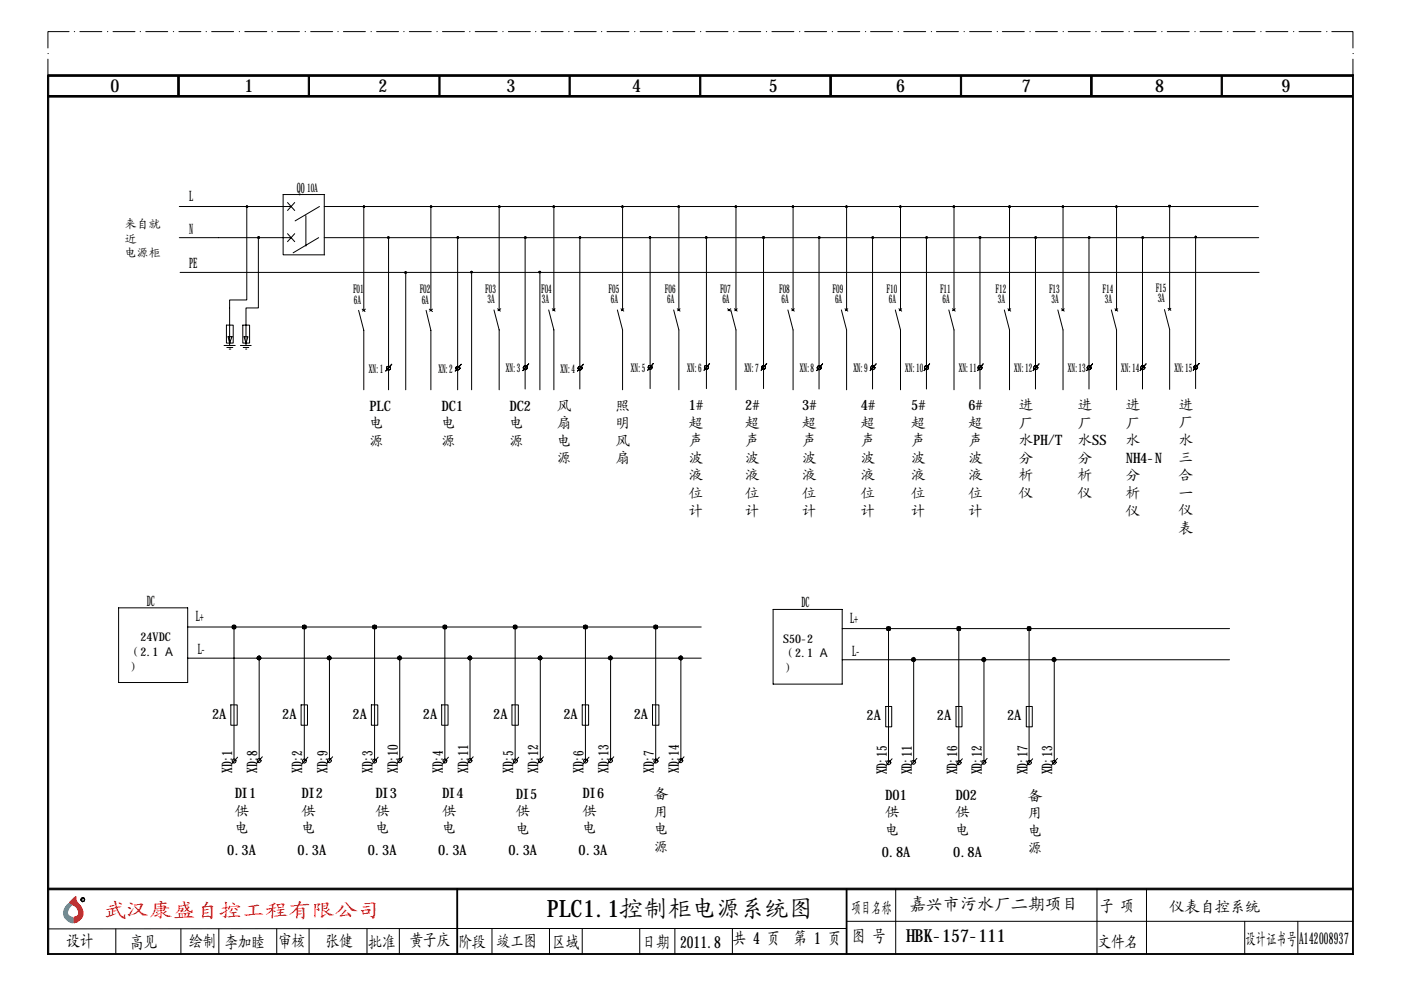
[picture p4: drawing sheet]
<svg xmlns="http://www.w3.org/2000/svg" width="297mm" height="210mm" viewBox="0 0 297 210" stroke-linecap="round" stroke-linejoin="round" font-family="sans-serif">
<g fill="#000" stroke="#000" stroke-width=".21">
<path d="M17.3 191l.2 .2zM17.5 191.2l.4-.2zM17.9 190.8v.2z"/>
<path d="M10.1 16h.2v186.1l-.2 .3z" fill-rule="evenodd"/>
<path d="M10.2 15.8h276.7l-.2 .4h-276.5z" fill-rule="evenodd"/>
<path d="M10.2 20.2h276.5v.4h-276.5z" fill-rule="evenodd"/>
<path d="M37.7 16.1h.3v4.3h-.3z" fill-rule="evenodd"/>
<path d="M65.4 16.1h.2v4.3h-.2z" fill-rule="evenodd"/>
<path d="M93 16.1h.3v4.3h-.3z" fill-rule="evenodd"/>
<path d="M120.6 16.1h.3v4.3h-.3z" fill-rule="evenodd"/>
<path d="M148.3 16.1h.3v4.3h-.3z" fill-rule="evenodd"/>
<path d="M175.9 16.1h.4v4.3h-.4z" fill-rule="evenodd"/>
<path d="M203.6 16.1h.3v4.3h-.3z" fill-rule="evenodd"/>
<path d="M231.2 16.1h.4v4.3h-.4z" fill-rule="evenodd"/>
<path d="M258.9 16.1h.3v4.3h-.3z" fill-rule="evenodd"/>
<path d="M52.2 43.8h.1l-.1 .2z" fill-rule="evenodd"/>
<path d="M52.3 43.8l-.1 .2z" fill-rule="evenodd"/>
<path d="M52.2 43.8h.1z" fill-rule="evenodd"/>
<path d="M52.3 43.8l.2 .2h-.2z" fill-rule="evenodd"/>
<path d="M52.2 43.7l.1-.1v.2z" fill-rule="evenodd"/>
<path d="M52.3 43.8h.3l-.1 .2z" fill-rule="evenodd"/>
<path d="M52.3 43.6l.2 .1-.2 .1z" fill-rule="evenodd"/>
<path d="M52.3 43.8h.3z" fill-rule="evenodd"/>
<path d="M54.6 50.4h.3z" fill-rule="evenodd"/>
<path d="M54.7 50.5l.2-.1v.2z" fill-rule="evenodd"/>
<path d="M54.7 50.2l.2 .2h-.3z" fill-rule="evenodd"/>
<path d="M54.9 50.4v.2z" fill-rule="evenodd"/>
<path d="M54.7 50.2l.2-.1v.3z" fill-rule="evenodd"/>
<path d="M54.9 50.4h.1z" fill-rule="evenodd"/>
<path d="M54.9 50.1v.3z" fill-rule="evenodd"/>
<path d="M54.9 50.2l.1 .2h-.1z" fill-rule="evenodd"/>
<path d="M77 43.8h.1l-.1 .2z" fill-rule="evenodd"/>
<path d="M77.1 43.8l-.1 .2z" fill-rule="evenodd"/>
<path d="M77 43.8h.1z" fill-rule="evenodd"/>
<path d="M77.1 43.8l.2 .2h-.2z" fill-rule="evenodd"/>
<path d="M77 43.7l.1-.1v.2z" fill-rule="evenodd"/>
<path d="M77.1 43.8h.2v.2z" fill-rule="evenodd"/>
<path d="M77.1 43.8l.2-.1z" fill-rule="evenodd"/>
<path d="M77.1 43.6l.2 .1-.2 .1z" fill-rule="evenodd"/>
<path d="M82.2 50.4h.2z" fill-rule="evenodd"/>
<path d="M82.2 50.5l.2-.1v.2z" fill-rule="evenodd"/>
<path d="M82.2 50.2l.2 .2h-.2z" fill-rule="evenodd"/>
<path d="M82.4 50.4v.2z" fill-rule="evenodd"/>
<path d="M82.2 50.2h.2v.2z" fill-rule="evenodd"/>
<path d="M82.4 50.4h.1z" fill-rule="evenodd"/>
<path d="M82.4 50.2v.2z" fill-rule="evenodd"/>
<path d="M82.5 50.2v.2h-.1z" fill-rule="evenodd"/>
<path d="M85.9 57.8h.1l-.1 .1z" fill-rule="evenodd"/>
<path d="M86 57.8v.1h-.1z" fill-rule="evenodd"/>
<path d="M85.9 57.7l.1 .1z" fill-rule="evenodd"/>
<path d="M86 57.8l.1 .1z" fill-rule="evenodd"/>
<path d="M85.9 57.7l.1-.1v.2z" fill-rule="evenodd"/>
<path d="M86 57.8h.2l-.1 .1z" fill-rule="evenodd"/>
<path d="M86 57.6v.2z" fill-rule="evenodd"/>
<path d="M86 57.8h.2z" fill-rule="evenodd"/>
<path d="M91.2 43.8h.2l-.1 .2z" fill-rule="evenodd"/>
<path d="M91.4 43.8l-.1 .2z" fill-rule="evenodd"/>
<path d="M91.2 43.8h.2z" fill-rule="evenodd"/>
<path d="M91.4 43.8l.1 .2h-.1z" fill-rule="evenodd"/>
<path d="M91.3 43.7l.1-.1v.2z" fill-rule="evenodd"/>
<path d="M91.4 43.8h.2l-.1 .2z" fill-rule="evenodd"/>
<path d="M91.4 43.6l.1 .1-.1 .1z" fill-rule="evenodd"/>
<path d="M91.4 43.8h.2z" fill-rule="evenodd"/>
<path d="M96.9 50.4h.1z" fill-rule="evenodd"/>
<path d="M96.9 50.5l.1-.1v.2z" fill-rule="evenodd"/>
<path d="M96.9 50.2l.1 .2h-.1z" fill-rule="evenodd"/>
<path d="M97 50.4l.2 .1-.2 .1z" fill-rule="evenodd"/>
<path d="M96.9 50.2l.1-.1v.3z" fill-rule="evenodd"/>
<path d="M97 50.4l.2 .1z" fill-rule="evenodd"/>
<path d="M97.2 50.2v.2h-.2z" fill-rule="evenodd"/>
<path d="M97 50.1l.2 .1-.2 .2z" fill-rule="evenodd"/>
<path d="M99.8 57.7h.2l-.2 .1z" fill-rule="evenodd"/>
<path d="M99.8 57.8l.2-.1v.1z" fill-rule="evenodd"/>
<path d="M99.8 57.6l.2 .1z" fill-rule="evenodd"/>
<path d="M100 57.7l.1 .1z" fill-rule="evenodd"/>
<path d="M99.8 57.6l.2-.1v.2z" fill-rule="evenodd"/>
<path d="M100 57.7h.2l-.1 .1z" fill-rule="evenodd"/>
<path d="M100 57.5v.2z" fill-rule="evenodd"/>
<path d="M100.1 57.6l.1 .1h-.2z" fill-rule="evenodd"/>
<path d="M105.7 43.8h.1l-.1 .2z" fill-rule="evenodd"/>
<path d="M105.8 43.8l-.1 .2z" fill-rule="evenodd"/>
<path d="M105.7 43.8h.1z" fill-rule="evenodd"/>
<path d="M105.8 43.8l.2 .2h-.2z" fill-rule="evenodd"/>
<path d="M105.7 43.7l.1-.1v.2z" fill-rule="evenodd"/>
<path d="M105.8 43.8h.3l-.1 .2z" fill-rule="evenodd"/>
<path d="M105.8 43.6l.2 .1-.2 .1z" fill-rule="evenodd"/>
<path d="M105.8 43.8h.3z" fill-rule="evenodd"/>
<path d="M111.2 50.4h.2z" fill-rule="evenodd"/>
<path d="M111.3 50.5l.1-.1v.2z" fill-rule="evenodd"/>
<path d="M111.3 50.2l.1 .2h-.2z" fill-rule="evenodd"/>
<path d="M111.4 50.4v.2z" fill-rule="evenodd"/>
<path d="M111.3 50.2h.1v.2z" fill-rule="evenodd"/>
<path d="M111.4 50.4h.2z" fill-rule="evenodd"/>
<path d="M111.4 50.2v.2z" fill-rule="evenodd"/>
<path d="M111.5 50.2l.1 .2h-.2z" fill-rule="evenodd"/>
<path d="M114.2 57.7h.3l-.2 .1z" fill-rule="evenodd"/>
<path d="M114.3 57.8l.2-.1v.1z" fill-rule="evenodd"/>
<path d="M114.3 57.6l.2 .1h-.3z" fill-rule="evenodd"/>
<path d="M114.5 57.7l.1 .1z" fill-rule="evenodd"/>
<path d="M114.3 57.6l.2-.1v.2z" fill-rule="evenodd"/>
<path d="M114.5 57.7h.1v.1z" fill-rule="evenodd"/>
<path d="M114.5 57.5v.2z" fill-rule="evenodd"/>
<path d="M114.6 57.6v.1h-.1z" fill-rule="evenodd"/>
<path d="M117.3 43.8h.1l-.1 .2z" fill-rule="evenodd"/>
<path d="M117.4 43.8v.2h-.1z" fill-rule="evenodd"/>
<path d="M117.3 43.7l.1 .1z" fill-rule="evenodd"/>
<path d="M117.4 43.8l.1 .2z" fill-rule="evenodd"/>
<path d="M117.3 43.7l.1-.1v.2z" fill-rule="evenodd"/>
<path d="M117.4 43.8h.2l-.1 .2z" fill-rule="evenodd"/>
<path d="M117.4 43.6v.2z" fill-rule="evenodd"/>
<path d="M117.4 43.8h.2z" fill-rule="evenodd"/>
<path d="M122.8 50.4h.1z" fill-rule="evenodd"/>
<path d="M122.9 50.5v-.1v.2z" fill-rule="evenodd"/>
<path d="M122.9 50.2v.2h-.1z" fill-rule="evenodd"/>
<path d="M122.9 50.4l.2 .1-.2 .1z" fill-rule="evenodd"/>
<path d="M122.9 50.2v.2z" fill-rule="evenodd"/>
<path d="M122.9 50.4l.2 .1z" fill-rule="evenodd"/>
<path d="M123.1 50.2v.2h-.2z" fill-rule="evenodd"/>
<path d="M122.9 50.2h.2l-.2 .2z" fill-rule="evenodd"/>
<path d="M131.7 43.8h.3l-.2 .2z" fill-rule="evenodd"/>
<path d="M132 43.8v.2h-.2z" fill-rule="evenodd"/>
<path d="M131.7 43.8h.3z" fill-rule="evenodd"/>
<path d="M132 43.8l.1 .2z" fill-rule="evenodd"/>
<path d="M131.8 43.7l.2-.1v.2z" fill-rule="evenodd"/>
<path d="M132 43.8h.2l-.1 .2z" fill-rule="evenodd"/>
<path d="M132 43.6v.2z" fill-rule="evenodd"/>
<path d="M132 43.8h.2z" fill-rule="evenodd"/>
<path d="M137.7 50.4h.1z" fill-rule="evenodd"/>
<path d="M137.7 50.5l.1-.1v.2z" fill-rule="evenodd"/>
<path d="M137.7 50.2l.1 .2h-.1z" fill-rule="evenodd"/>
<path d="M137.8 50.4v.2z" fill-rule="evenodd"/>
<path d="M137.7 50.2l.1-.1v.3z" fill-rule="evenodd"/>
<path d="M137.8 50.4h.2z" fill-rule="evenodd"/>
<path d="M137.8 50.1v.3z" fill-rule="evenodd"/>
<path d="M137.9 50.2l.1 .2h-.2z" fill-rule="evenodd"/>
<path d="M143.7 43.8h.2l-.1 .2z" fill-rule="evenodd"/>
<path d="M143.9 43.8v.2h-.1z" fill-rule="evenodd"/>
<path d="M143.7 43.8h.2z" fill-rule="evenodd"/>
<path d="M143.9 43.8l.1 .2z" fill-rule="evenodd"/>
<path d="M143.8 43.7l.1-.1v.2z" fill-rule="evenodd"/>
<path d="M143.9 43.8h.2l-.1 .2z" fill-rule="evenodd"/>
<path d="M143.9 43.6v.2z" fill-rule="evenodd"/>
<path d="M143.9 43.8h.2z" fill-rule="evenodd"/>
<path d="M149.6 50.4h.2z" fill-rule="evenodd"/>
<path d="M149.6 50.5l.2-.1v.2z" fill-rule="evenodd"/>
<path d="M149.6 50.2l.2 .2h-.2z" fill-rule="evenodd"/>
<path d="M149.8 50.4v.2z" fill-rule="evenodd"/>
<path d="M149.6 50.2l.2-.1v.3z" fill-rule="evenodd"/>
<path d="M149.8 50.4h.1z" fill-rule="evenodd"/>
<path d="M149.8 50.1v.3z" fill-rule="evenodd"/>
<path d="M149.9 50.2v.2h-.1z" fill-rule="evenodd"/>
<path d="M155.9 43.8h.1l-.1 .2z" fill-rule="evenodd"/>
<path d="M156 43.8v.2h-.1z" fill-rule="evenodd"/>
<path d="M155.9 43.7l.1 .1z" fill-rule="evenodd"/>
<path d="M156 43.8l.1 .2z" fill-rule="evenodd"/>
<path d="M155.9 43.7l.1-.1v.2z" fill-rule="evenodd"/>
<path d="M156 43.8h.2l-.1 .2z" fill-rule="evenodd"/>
<path d="M156 43.6v.2z" fill-rule="evenodd"/>
<path d="M156 43.8h.2z" fill-rule="evenodd"/>
<path d="M161.7 50.4h.2z" fill-rule="evenodd"/>
<path d="M161.7 50.5l.2-.1v.2z" fill-rule="evenodd"/>
<path d="M161.7 50.2l.2 .2h-.2z" fill-rule="evenodd"/>
<path d="M161.9 50.4l.2 .1-.2 .1z" fill-rule="evenodd"/>
<path d="M161.7 50.2l.2-.1v.3z" fill-rule="evenodd"/>
<path d="M161.9 50.4l.2 .1z" fill-rule="evenodd"/>
<path d="M162.1 50.2v.2h-.2z" fill-rule="evenodd"/>
<path d="M161.9 50.1l.2 .1-.2 .2z" fill-rule="evenodd"/>
<path d="M168 43.8h.1l-.1 .2z" fill-rule="evenodd"/>
<path d="M168.1 43.8v.2h-.1z" fill-rule="evenodd"/>
<path d="M168 43.7l.1 .1z" fill-rule="evenodd"/>
<path d="M168.1 43.8l.1 .2z" fill-rule="evenodd"/>
<path d="M168 43.7l.1-.1v.2z" fill-rule="evenodd"/>
<path d="M168.1 43.8h.2l-.1 .2z" fill-rule="evenodd"/>
<path d="M168.1 43.6v.2z" fill-rule="evenodd"/>
<path d="M168.1 43.8h.2z" fill-rule="evenodd"/>
<path d="M173.5 50.4h.2z" fill-rule="evenodd"/>
<path d="M173.7 50.4v.2z" fill-rule="evenodd"/>
<path d="M173.6 50.2l.1 .2h-.2z" fill-rule="evenodd"/>
<path d="M173.7 50.4l.1 .1-.1 .1z" fill-rule="evenodd"/>
<path d="M173.6 50.2l.1 .2z" fill-rule="evenodd"/>
<path d="M173.7 50.4h.2z" fill-rule="evenodd"/>
<path d="M173.7 50.2h.1l-.1 .2z" fill-rule="evenodd"/>
<path d="M173.7 50.4l.1-.2 .1 .2z" fill-rule="evenodd"/>
<path d="M179.3 43.8h.2l-.2 .2z" fill-rule="evenodd"/>
<path d="M179.5 43.8v.2h-.2z" fill-rule="evenodd"/>
<path d="M179.3 43.7l.2 .1z" fill-rule="evenodd"/>
<path d="M179.5 43.8l.1 .2z" fill-rule="evenodd"/>
<path d="M179.3 43.7l.2-.1v.2z" fill-rule="evenodd"/>
<path d="M179.5 43.8h.2l-.1 .2z" fill-rule="evenodd"/>
<path d="M179.5 43.6v.2z" fill-rule="evenodd"/>
<path d="M179.5 43.8h.2z" fill-rule="evenodd"/>
<path d="M184.8 50.4h.2z" fill-rule="evenodd"/>
<path d="M184.9 50.5l.1-.1v.2z" fill-rule="evenodd"/>
<path d="M184.9 50.2l.1 .2h-.2z" fill-rule="evenodd"/>
<path d="M185 50.4l.2 .1-.2 .1z" fill-rule="evenodd"/>
<path d="M184.9 50.2l.1 .2z" fill-rule="evenodd"/>
<path d="M185 50.4h.3z" fill-rule="evenodd"/>
<path d="M185 50.2h.2l-.2 .2z" fill-rule="evenodd"/>
<path d="M185.2 50.2l.1 .2h-.3z" fill-rule="evenodd"/>
<path d="M190.7 43.8h.2l-.1 .2z" fill-rule="evenodd"/>
<path d="M190.8 44l.1-.2v.2z" fill-rule="evenodd"/>
<path d="M190.7 43.8h.2z" fill-rule="evenodd"/>
<path d="M190.9 43.8l.1 .2z" fill-rule="evenodd"/>
<path d="M190.8 43.7l.1-.1v.2z" fill-rule="evenodd"/>
<path d="M190.9 43.8h.2l-.1 .2z" fill-rule="evenodd"/>
<path d="M190.9 43.6v.2z" fill-rule="evenodd"/>
<path d="M190.9 43.8h.2z" fill-rule="evenodd"/>
<path d="M196.3 50.4h.1z" fill-rule="evenodd"/>
<path d="M196.4 50.4v.2z" fill-rule="evenodd"/>
<path d="M196.3 50.2l.1 .2h-.1z" fill-rule="evenodd"/>
<path d="M196.4 50.4l.2 .1-.2 .1z" fill-rule="evenodd"/>
<path d="M196.3 50.2l.1 .2z" fill-rule="evenodd"/>
<path d="M196.4 50.4l.2 .1z" fill-rule="evenodd"/>
<path d="M196.4 50.4l.2-.2v.2z" fill-rule="evenodd"/>
<path d="M196.4 50.2h.2l-.2 .2z" fill-rule="evenodd"/>
<path d="M202 43.8h.3l-.2 .2z" fill-rule="evenodd"/>
<path d="M202.3 43.8v.2h-.2z" fill-rule="evenodd"/>
<path d="M202 43.8h.3z" fill-rule="evenodd"/>
<path d="M202.3 43.8l.1 .2z" fill-rule="evenodd"/>
<path d="M202.1 43.7l.2-.1v.2z" fill-rule="evenodd"/>
<path d="M202.3 43.8h.1v.2z" fill-rule="evenodd"/>
<path d="M202.3 43.6v.2z" fill-rule="evenodd"/>
<path d="M202.3 43.8h.1z" fill-rule="evenodd"/>
<path d="M207.6 50.4h.2z" fill-rule="evenodd"/>
<path d="M207.6 50.5l.2-.1v.2z" fill-rule="evenodd"/>
<path d="M207.6 50.2l.2 .2h-.2z" fill-rule="evenodd"/>
<path d="M207.8 50.4l.1 .1-.1 .1z" fill-rule="evenodd"/>
<path d="M207.6 50.2h.2v.2z" fill-rule="evenodd"/>
<path d="M207.8 50.4l.1 .1z" fill-rule="evenodd"/>
<path d="M207.9 50.2v.2h-.1z" fill-rule="evenodd"/>
<path d="M207.8 50.2h.1l-.1 .2z" fill-rule="evenodd"/>
<path d="M213.9 43.8h.1l-.1 .2z" fill-rule="evenodd"/>
<path d="M214 43.8v.2h-.1z" fill-rule="evenodd"/>
<path d="M213.9 43.7l.1 .1z" fill-rule="evenodd"/>
<path d="M214 43.8l.2 .2h-.2z" fill-rule="evenodd"/>
<path d="M213.9 43.7l.1-.1v.2z" fill-rule="evenodd"/>
<path d="M214 43.8h.2v.2z" fill-rule="evenodd"/>
<path d="M214 43.8l.2-.1z" fill-rule="evenodd"/>
<path d="M214 43.6l.2 .1-.2 .1z" fill-rule="evenodd"/>
<path d="M219.4 50.4h.1z" fill-rule="evenodd"/>
<path d="M219.5 50.4v.2z" fill-rule="evenodd"/>
<path d="M219.5 50.2v.2h-.1z" fill-rule="evenodd"/>
<path d="M219.5 50.4l.2 .1-.2 .1z" fill-rule="evenodd"/>
<path d="M219.5 50.2v.2z" fill-rule="evenodd"/>
<path d="M219.5 50.4h.3z" fill-rule="evenodd"/>
<path d="M219.5 50.2h.2l-.2 .2z" fill-rule="evenodd"/>
<path d="M219.7 50.2l.1 .2h-.3z" fill-rule="evenodd"/>
<path d="M225.2 43.8h.2l-.2 .2z" fill-rule="evenodd"/>
<path d="M225.4 43.8v.2h-.2z" fill-rule="evenodd"/>
<path d="M225.2 43.7l.2 .1z" fill-rule="evenodd"/>
<path d="M225.4 43.8l.1 .2z" fill-rule="evenodd"/>
<path d="M225.2 43.7l.2-.1v.2z" fill-rule="evenodd"/>
<path d="M225.4 43.8h.2l-.1 .2z" fill-rule="evenodd"/>
<path d="M225.4 43.6v.2z" fill-rule="evenodd"/>
<path d="M225.4 43.8h.2z" fill-rule="evenodd"/>
<path d="M230.7 50.4h.2z" fill-rule="evenodd"/>
<path d="M230.9 50.4v.2z" fill-rule="evenodd"/>
<path d="M230.8 50.2l.1 .2h-.2z" fill-rule="evenodd"/>
<path d="M230.9 50.4l.2 .1-.2 .1z" fill-rule="evenodd"/>
<path d="M230.8 50.2l.1 .2z" fill-rule="evenodd"/>
<path d="M230.9 50.4h.2z" fill-rule="evenodd"/>
<path d="M230.9 50.2h.2l-.2 .2z" fill-rule="evenodd"/>
<path d="M230.9 50.4l.2-.2v.2z" fill-rule="evenodd"/>
<path d="M236.6 43.8h.1l-.1 .2z" fill-rule="evenodd"/>
<path d="M236.7 43.8v.2h-.1z" fill-rule="evenodd"/>
<path d="M236.6 43.7l.1 .1z" fill-rule="evenodd"/>
<path d="M236.7 43.8l.1 .2z" fill-rule="evenodd"/>
<path d="M236.6 43.7l.1-.1v.2z" fill-rule="evenodd"/>
<path d="M236.7 43.8h.2l-.1 .2z" fill-rule="evenodd"/>
<path d="M236.7 43.6v.2z" fill-rule="evenodd"/>
<path d="M236.7 43.8h.2z" fill-rule="evenodd"/>
<path d="M242.1 50.4h.1z" fill-rule="evenodd"/>
<path d="M242.2 50.4v.2z" fill-rule="evenodd"/>
<path d="M242.1 50.2l.1 .2h-.1z" fill-rule="evenodd"/>
<path d="M242.2 50.4l.2 .1-.2 .1z" fill-rule="evenodd"/>
<path d="M242.1 50.2l.1 .2z" fill-rule="evenodd"/>
<path d="M242.2 50.4h.3z" fill-rule="evenodd"/>
<path d="M242.2 50.2h.2l-.2 .2z" fill-rule="evenodd"/>
<path d="M242.4 50.2l.1 .2h-.3z" fill-rule="evenodd"/>
<path d="M247.8 43.7h.2l-.2 .2z" fill-rule="evenodd"/>
<path d="M247.8 43.9l.2-.2v.2z" fill-rule="evenodd"/>
<path d="M247.8 43.5l.2 .2h-.2z" fill-rule="evenodd"/>
<path d="M248 43.7l.1 .2z" fill-rule="evenodd"/>
<path d="M247.8 43.5h.2v.2z" fill-rule="evenodd"/>
<path d="M248 43.7h.2l-.1 .2z" fill-rule="evenodd"/>
<path d="M248 43.5v.2z" fill-rule="evenodd"/>
<path d="M248.1 43.5l.1 .2h-.2z" fill-rule="evenodd"/>
<path d="M253.3 50.3h.2z" fill-rule="evenodd"/>
<path d="M253.5 50.3v.2z" fill-rule="evenodd"/>
<path d="M253.4 50.1l.1 .2h-.2z" fill-rule="evenodd"/>
<path d="M253.5 50.3l.2 .1-.2 .1z" fill-rule="evenodd"/>
<path d="M253.4 50.1h.1v.2z" fill-rule="evenodd"/>
<path d="M253.5 50.3l.2 .1z" fill-rule="evenodd"/>
<path d="M253.7 50.1v.2h-.2z" fill-rule="evenodd"/>
<path d="M253.5 50.1h.2l-.2 .2z" fill-rule="evenodd"/>
<path d="M49.2 132.9h.4l-.3 .4z" fill-rule="evenodd"/>
<path d="M49.3 133.3l.3-.4v.5z" fill-rule="evenodd"/>
<path d="M49.3 132.6l.3 .3h-.4z" fill-rule="evenodd"/>
<path d="M49.6 132.9l.4 .4-.4 .1z" fill-rule="evenodd"/>
<path d="M49.3 132.6l.3-.1v.4z" fill-rule="evenodd"/>
<path d="M49.6 132.9h.4v.4z" fill-rule="evenodd"/>
<path d="M49.6 132.5l.4 .1-.4 .3z" fill-rule="evenodd"/>
<path d="M49.6 132.9l.4-.3v.3z" fill-rule="evenodd"/>
<path d="M54.4 139.5h.5l-.3 .3z" fill-rule="evenodd"/>
<path d="M54.6 139.8l.3-.3v.5z" fill-rule="evenodd"/>
<path d="M54.6 139.2l.3 .3h-.5z" fill-rule="evenodd"/>
<path d="M54.9 139.5l.3 .3-.3 .2z" fill-rule="evenodd"/>
<path d="M54.6 139.2l.3-.2v.5z" fill-rule="evenodd"/>
<path d="M54.9 139.5h.5l-.2 .3z" fill-rule="evenodd"/>
<path d="M54.9 139l.3 .2-.3 .3z" fill-rule="evenodd"/>
<path d="M55.2 139.2l.2 .3h-.5z" fill-rule="evenodd"/>
<path d="M64.1 132.9h.4l-.3 .4z" fill-rule="evenodd"/>
<path d="M64.5 132.9v.5l-.3-.1z" fill-rule="evenodd"/>
<path d="M64.2 132.6l.3 .3h-.4z" fill-rule="evenodd"/>
<path d="M64.5 132.9l.4 .4-.4 .1z" fill-rule="evenodd"/>
<path d="M64.2 132.6l.3-.1v.4z" fill-rule="evenodd"/>
<path d="M64.5 132.9h.4v.4z" fill-rule="evenodd"/>
<path d="M64.5 132.5l.4 .1-.4 .3z" fill-rule="evenodd"/>
<path d="M64.9 132.6v.3h-.4z" fill-rule="evenodd"/>
<path d="M69.3 139.5h.5l-.3 .3z" fill-rule="evenodd"/>
<path d="M69.5 139.8l.3-.3v.5z" fill-rule="evenodd"/>
<path d="M69.5 139.2l.3 .3h-.5z" fill-rule="evenodd"/>
<path d="M69.8 139.5l.3 .3-.3 .2z" fill-rule="evenodd"/>
<path d="M69.5 139.2l.3-.2v.5z" fill-rule="evenodd"/>
<path d="M69.8 139.5h.5l-.2 .3z" fill-rule="evenodd"/>
<path d="M69.8 139l.3 .2-.3 .3z" fill-rule="evenodd"/>
<path d="M70.1 139.2l.2 .3h-.5z" fill-rule="evenodd"/>
<path d="M79 132.9h.4l-.3 .4z" fill-rule="evenodd"/>
<path d="M79.4 132.9v.5l-.3-.1z" fill-rule="evenodd"/>
<path d="M79.1 132.6l.3 .3h-.4z" fill-rule="evenodd"/>
<path d="M79.4 132.9l.4 .4-.4 .1z" fill-rule="evenodd"/>
<path d="M79.1 132.6l.3-.1v.4z" fill-rule="evenodd"/>
<path d="M79.4 132.9h.4v.4z" fill-rule="evenodd"/>
<path d="M79.4 132.5l.4 .1-.4 .3z" fill-rule="evenodd"/>
<path d="M79.4 132.9l.4-.3v.3z" fill-rule="evenodd"/>
<path d="M84.2 139.5h.6l-.4 .3z" fill-rule="evenodd"/>
<path d="M84.4 139.8l.4-.3v.5z" fill-rule="evenodd"/>
<path d="M84.4 139.2l.4 .3h-.6z" fill-rule="evenodd"/>
<path d="M84.8 139.5l.2 .3-.2 .2z" fill-rule="evenodd"/>
<path d="M84.4 139.2l.4-.2v.5z" fill-rule="evenodd"/>
<path d="M84.8 139.5h.4l-.2 .3z" fill-rule="evenodd"/>
<path d="M84.8 139l.2 .2-.2 .3z" fill-rule="evenodd"/>
<path d="M85 139.2l.2 .3h-.4z" fill-rule="evenodd"/>
<path d="M93.9 132.9h.4l-.3 .4z" fill-rule="evenodd"/>
<path d="M94.3 132.9v.5l-.3-.1z" fill-rule="evenodd"/>
<path d="M94 132.6l.3 .3h-.4z" fill-rule="evenodd"/>
<path d="M94.3 132.9l.4 .4-.4 .1z" fill-rule="evenodd"/>
<path d="M94 132.6l.3-.1v.4z" fill-rule="evenodd"/>
<path d="M94.3 132.9h.4v.4z" fill-rule="evenodd"/>
<path d="M94.3 132.5l.4 .1-.4 .3z" fill-rule="evenodd"/>
<path d="M94.3 132.9l.4-.3v.3z" fill-rule="evenodd"/>
<path d="M99.1 139.5h.6l-.4 .3z" fill-rule="evenodd"/>
<path d="M99.3 139.8l.4-.3v.5z" fill-rule="evenodd"/>
<path d="M99.3 139.2l.4 .3h-.6z" fill-rule="evenodd"/>
<path d="M99.7 139.5l.2 .3-.2 .2z" fill-rule="evenodd"/>
<path d="M99.3 139.2l.4-.2v.5z" fill-rule="evenodd"/>
<path d="M99.7 139.5h.4l-.2 .3z" fill-rule="evenodd"/>
<path d="M99.7 139l.2 .2-.2 .3z" fill-rule="evenodd"/>
<path d="M99.9 139.2l.2 .3h-.4z" fill-rule="evenodd"/>
<path d="M108.8 132.9h.4l-.3 .4z" fill-rule="evenodd"/>
<path d="M109.2 132.9v.5l-.3-.1z" fill-rule="evenodd"/>
<path d="M108.9 132.6l.3 .3h-.4z" fill-rule="evenodd"/>
<path d="M109.2 132.9l.4 .4-.4 .1z" fill-rule="evenodd"/>
<path d="M108.9 132.6l.3-.1v.4z" fill-rule="evenodd"/>
<path d="M109.2 132.9h.4v.4z" fill-rule="evenodd"/>
<path d="M109.2 132.5l.4 .1-.4 .3z" fill-rule="evenodd"/>
<path d="M109.6 132.6v.3h-.4z" fill-rule="evenodd"/>
<path d="M114 139.5h.6l-.4 .3z" fill-rule="evenodd"/>
<path d="M114.2 139.8l.4-.3v.5z" fill-rule="evenodd"/>
<path d="M114.2 139.2l.4 .3h-.6z" fill-rule="evenodd"/>
<path d="M114.6 139.5l.2 .3-.2 .2z" fill-rule="evenodd"/>
<path d="M114.2 139.2l.4-.2v.5z" fill-rule="evenodd"/>
<path d="M114.6 139.5h.4l-.2 .3z" fill-rule="evenodd"/>
<path d="M114.6 139l.2 .2-.2 .3z" fill-rule="evenodd"/>
<path d="M114.8 139.2l.2 .3h-.4z" fill-rule="evenodd"/>
<path d="M123.7 132.9h.4l-.3 .4z" fill-rule="evenodd"/>
<path d="M124.1 132.9v.5l-.3-.1z" fill-rule="evenodd"/>
<path d="M123.8 132.6l.3 .3h-.4z" fill-rule="evenodd"/>
<path d="M124.1 132.9l.4 .4-.4 .1z" fill-rule="evenodd"/>
<path d="M123.8 132.6l.3-.1v.4z" fill-rule="evenodd"/>
<path d="M124.1 132.9h.4v.4z" fill-rule="evenodd"/>
<path d="M124.1 132.5l.4 .1-.4 .3z" fill-rule="evenodd"/>
<path d="M124.5 132.6v.3h-.4z" fill-rule="evenodd"/>
<path d="M128.9 139.5h.6l-.4 .3z" fill-rule="evenodd"/>
<path d="M129.1 139.8l.4-.3v.5z" fill-rule="evenodd"/>
<path d="M129.1 139.2l.4 .3h-.6z" fill-rule="evenodd"/>
<path d="M129.5 139.5l.2 .3-.2 .2z" fill-rule="evenodd"/>
<path d="M129.1 139.2l.4-.2v.5z" fill-rule="evenodd"/>
<path d="M129.5 139.5h.4l-.2 .3z" fill-rule="evenodd"/>
<path d="M129.5 139l.2 .2-.2 .3z" fill-rule="evenodd"/>
<path d="M129.7 139.2l.2 .3h-.4z" fill-rule="evenodd"/>
<path d="M138.6 132.9h.4l-.3 .4z" fill-rule="evenodd"/>
<path d="M139 132.9v.5l-.3-.1z" fill-rule="evenodd"/>
<path d="M138.7 132.6l.3 .3h-.4z" fill-rule="evenodd"/>
<path d="M139 132.9l.4 .4-.4 .1z" fill-rule="evenodd"/>
<path d="M138.7 132.6l.3-.1v.4z" fill-rule="evenodd"/>
<path d="M139 132.9h.4v.4z" fill-rule="evenodd"/>
<path d="M139 132.5l.4 .1-.4 .3z" fill-rule="evenodd"/>
<path d="M139 132.9l.4-.3v.3z" fill-rule="evenodd"/>
<path d="M143.8 139.5h.6l-.4 .3z" fill-rule="evenodd"/>
<path d="M144 139.8l.4-.3v.5z" fill-rule="evenodd"/>
<path d="M144 139.2l.4 .3h-.6z" fill-rule="evenodd"/>
<path d="M144.4 139.5l.2 .3-.2 .2z" fill-rule="evenodd"/>
<path d="M144 139.2l.4-.2v.5z" fill-rule="evenodd"/>
<path d="M144.4 139.5h.4l-.2 .3z" fill-rule="evenodd"/>
<path d="M144.4 139l.2 .2-.2 .3z" fill-rule="evenodd"/>
<path d="M144.6 139.2l.2 .3h-.4z" fill-rule="evenodd"/>
<path d="M188 133.3h.4l-.4 .3z" fill-rule="evenodd"/>
<path d="M188 133.6l.4-.3v.4z" fill-rule="evenodd"/>
<path d="M188 132.9l.4 .4h-.4z" fill-rule="evenodd"/>
<path d="M188.4 133.3l.3 .3-.3 .1z" fill-rule="evenodd"/>
<path d="M188 132.9h.4v.4z" fill-rule="evenodd"/>
<path d="M188.4 133.3h.4l-.1 .3z" fill-rule="evenodd"/>
<path d="M188.4 132.9h.3l-.3 .4z" fill-rule="evenodd"/>
<path d="M188.4 133.3l.3-.4 .1 .4z" fill-rule="evenodd"/>
<path d="M193.2 139.9h.5l-.3 .2z" fill-rule="evenodd"/>
<path d="M193.4 139.5l.3 .4h-.5z" fill-rule="evenodd"/>
<path d="M193.4 139.5l.3-.1v.5z" fill-rule="evenodd"/>
<path d="M193.7 139.4l.3 .1-.3 .4z" fill-rule="evenodd"/>
<path d="M194 139.5l.1 .4h-.4z" fill-rule="evenodd"/>
<path d="M202.9 133.3h.4l-.4 .3z" fill-rule="evenodd"/>
<path d="M203.3 133.3v.4l-.4-.1z" fill-rule="evenodd"/>
<path d="M202.9 132.9l.4 .4h-.4z" fill-rule="evenodd"/>
<path d="M203.3 133.3l.3 .3-.3 .1z" fill-rule="evenodd"/>
<path d="M202.9 132.9h.4v.4z" fill-rule="evenodd"/>
<path d="M203.3 133.3h.4l-.1 .3z" fill-rule="evenodd"/>
<path d="M203.3 132.9h.3l-.3 .4z" fill-rule="evenodd"/>
<path d="M203.3 133.3l.3-.4 .1 .4z" fill-rule="evenodd"/>
<path d="M208.1 139.9h.5l-.3 .2z" fill-rule="evenodd"/>
<path d="M208.3 139.5l.3 .4h-.5z" fill-rule="evenodd"/>
<path d="M208.3 139.5l.3-.1v.5z" fill-rule="evenodd"/>
<path d="M208.6 139.4l.3 .1-.3 .4z" fill-rule="evenodd"/>
<path d="M208.9 139.5l.1 .4h-.4z" fill-rule="evenodd"/>
<path d="M217.8 133.3h.4l-.4 .3z" fill-rule="evenodd"/>
<path d="M218.2 133.3v.4l-.4-.1z" fill-rule="evenodd"/>
<path d="M217.8 132.9l.4 .4h-.4z" fill-rule="evenodd"/>
<path d="M218.2 133.3l.3 .3-.3 .1z" fill-rule="evenodd"/>
<path d="M217.8 132.9h.4v.4z" fill-rule="evenodd"/>
<path d="M218.2 133.3h.4l-.1 .3z" fill-rule="evenodd"/>
<path d="M218.2 132.9h.3l-.3 .4z" fill-rule="evenodd"/>
<path d="M218.2 133.3l.3-.4 .1 .4z" fill-rule="evenodd"/>
<path d="M223 139.9h.5l-.3 .2z" fill-rule="evenodd"/>
<path d="M223.2 139.5l.3 .4h-.5z" fill-rule="evenodd"/>
<path d="M223.2 139.5l.3-.1v.5z" fill-rule="evenodd"/>
<path d="M223.5 139.4l.3 .1-.3 .4z" fill-rule="evenodd"/>
<path d="M223.8 139.5l.1 .4h-.4z" fill-rule="evenodd"/>
<path d="M193.4 140.1l.3-.2v.4z" fill-rule="evenodd"/>
<path d="M193.7 139.9l.3 .2-.3 .2z" fill-rule="evenodd"/>
<path d="M193.7 139.9h.4l-.1 .2z" fill-rule="evenodd"/>
<path d="M208.3 140.1l.3-.2v.4z" fill-rule="evenodd"/>
<path d="M208.6 139.9l.3 .2-.3 .2z" fill-rule="evenodd"/>
<path d="M208.6 139.9h.4l-.1 .2z" fill-rule="evenodd"/>
<path d="M223.2 140.1l.3-.2v.4z" fill-rule="evenodd"/>
<path d="M223.5 139.9l.3 .2-.3 .2z" fill-rule="evenodd"/>
<path d="M223.5 139.9h.4l-.1 .2z" fill-rule="evenodd"/>
<path d="M10.2 188.3h276.7v.4h-276.7z" fill-rule="evenodd"/>
<path d="M17.3 190.4l-.2 .4z" fill-rule="evenodd"/>
<path d="M17.1 190.8l.2 .2z" fill-rule="evenodd"/>
<path d="M17.3 190.4l.2-.1z" fill-rule="evenodd"/>
<path d="M17.5 190.3l.4 .2z" fill-rule="evenodd"/>
<path d="M17.9 190.4v.4z" fill-rule="evenodd"/>
<path d="M10.3 202.1h276.4l.2 .3h-276.8z" fill-rule="evenodd"/>
<path d="M96.9 188.4h.1v13.9h-.1z" fill-rule="evenodd"/>
<path d="M179.4 188.5h.2v13.8h-.2z" fill-rule="evenodd"/>
<path d="M286.9 15.8v186.6l-.2-.3v-185.9z" fill-rule="evenodd"/>
</g>
<g fill="none" stroke="#000" stroke-width=".21">
<path d="M10.2 12.5v3.5M10.2 11.4h.1M14.6 6.7h-4.4v3.5M15.7 6.7h.1M16.9 6.7h4.7M22.8 6.7h.1M24 6.7h4.6M29.7 6.7h.1M30.9 6.7h4.7M36.7 6.7h.1M37.9 6.7h4.7M43.7 6.7h.1"/>
<path d="M44.9 6.7h4.6M50.7 6.7h.1M51.9 6.7h4.7M57.7 6.7h.1M58.8 6.7h4.7M64.7 6.7h.1M65.9 6.7h4.6M71.6 6.7h.1M72.8 6.7h4.7M78.7 6.7h.1M79.8 6.7h4.7M85.6 6.7h.1"/>
<path d="M86.8 6.7h4.6M92.6 6.7h.1M93.8 6.7h4.7M99.6 6.7h.1M100.8 6.7h4.6M106.6 6.7h.1M107.8 6.7h4.6M113.5 6.7h.1M114.7 6.7h4.7M120.6 6.7h.1M121.8 6.7h4.6M127.5 6.7h.1"/>
<path d="M128.7 6.7h4.6M134.5 6.7h.1M135.7 6.7h4.7M141.5 6.7h.1M142.7 6.7h4.6M148.5 6.7h.1M149.7 6.7h4.6M155.5 6.7h.1M156.6 6.7h4.7M162.5 6.7h.1M163.7 6.7h4.6M169.5 6.7h.1"/>
<path d="M170.6 6.7h4.7M176.4 6.7h.1M177.6 6.7h4.7M183.5 6.7h.1M184.6 6.7h4.6M190.4 6.7h.1M191.6 6.7h4.7M197.4 6.7h.1M198.5 6.7h4.7M204.4 6.7h.1M205.6 6.7h4.6M211.4 6.7h.1"/>
<path d="M212.5 6.7h4.7M218.4 6.7h.1M219.5 6.7h4.7M225.4 6.7h.1M226.5 6.7h4.6M232.3 6.7h.1M233.5 6.7h4.7M239.4 6.7h.1M240.5 6.7h4.6M246.3 6.7h.1M247.5 6.7h4.6M253.3 6.7h.1"/>
<path d="M254.4 6.7h4.7M260.3 6.7h.1M261.5 6.7h4.6M267.3 6.7h.1M268.4 6.7h4.6M274.2 6.7h.1M275.4 6.7h4.7M281.3 6.7h.1M282.4 6.7h4.5v3.5M286.9 11.4h.1M286.9 12.5v3.5M38 43.8h23.7"/>
<path d="M38 50.4h23.7M38.2 57.8h228.8M52.3 43.8v19.8h-3.6v9.6M54.8 50.4v14.9h-2.6v7.9M61 42.9l1.5 1.7M61 49.5l1.5 1.7M62.5 42.9l-1.5 1.7M62.5 49.5l-1.5 1.7M64.9 45.7v6.5M67.6 50.4l-5.5 3.2M67.7 43.8l-5.1 3M68.7 43.8h198.1"/>
<path d="M68.7 50.4h198.2M68.7 41.2v12.8M68.8 41.2h-8.8v12.8h8.8M77.1 43.8v22M82.4 50.4v32.2M86 57.8v24.8M91.4 43.8v22M97 50.4v32.2M100 57.8v24.8M105.8 43.8v21.9M111.3 50.4v32.1M114.5 57.8v24.8"/>
<path d="M117.4 43.8v21.9M122.9 50.4v32.1M132 43.8v21.9M137.8 50.4v32M143.9 43.8v21.9M149.8 50.4v32M156 43.8v21.9M161.9 50.4v32M168.1 43.8v21.9M173.7 50.4v32.1M179.5 43.8v21.9M185 50.4v32.1"/>
<path d="M190.9 43.8v21.9M196.4 50.4v32.1M202.3 43.8v21.9M207.8 50.4v32.1M214 43.8v21.9M219.5 50.4v32.1M225.4 43.8v21.9M230.9 50.4v32.1M236.7 43.8v21.9M242.2 50.4v32.1M248 43.7v21.9M253.5 50.3v32.1"/>
<path d="M47.5 73.3h2.4M48 68.9h1.4v3.8h-1.4zM48.1 73.7h1.3M48.3 71.4h.9l-.5 1.3zM48.6 74h.3M51 73.3h2.3M51.5 68.9h1.4v3.8h-1.4zM51.6 73.7h1.1M51.7 71.4h.9l-.4 1.3zM52.1 74h.2M76 65.8l1.1 4.2v12.6M76.8 65.5l.6 .6"/>
<path d="M77.5 65.5l-.6 .5M82 77.7h.7v.6l-.3 .2-.4-.2zM83.1 77.2l-1.3 1.5M90.3 65.8l1.1 4.2v12.6M91 65.5l.7 .6M91.7 65.5l-.6 .5M96.8 77.7h.6l.1 .4-.1 .2-.4 .2-.2-.2-.2-.2zM97.8 77.2l-1.3 1.5M104.7 65.7l1.1 4.2v12.7M105.5 65.5l.6 .5M106.2 65.5l-.6 .4M111.1 77.7l.3-.2 .3 .2 .1 .3-.1 .2-.3 .2-.3-.2-.2-.2z"/>
<path d="M112.1 77.1l-1.3 1.5M116.3 65.7l1.1 4.2v12.7M117.1 65.5l.6 .5M117.7 65.5l-.5 .4M122.7 77.7h.6l.1 .4-.1 .2-.4 .2-.2-.2-.2-.2zM123.7 77.2l-1.3 1.5M130.9 65.7l1.1 4.2v12.7M131.7 65.5l.5 .5M132.2 65.5l-.5 .4M137.5 77.6h.7v.6l-.4 .1-.3-.1zM138.5 77.1l-1.2 1.4M142.8 65.7l1.1 4.2v12.7"/>
<path d="M143.6 65.5l.6 .5M144.2 65.5l-.5 .4M149.4 77.6h.7v.6l-.3 .1-.4-.1zM150.5 77.1l-1.2 1.4M154.3 65.5l.6 .5M154.9 65.7l1.1 4.2v12.7M154.9 65.5l-.6 .4M155.7 65.5l.6 .5M156.3 65.5l-.5 .4M161.6 77.6h.6v.6l-.3 .1-.3-.1-.1-.3zM162.6 77.1l-1.2 1.4M167 65.7l1.1 4.2v12.7"/>
<path d="M167.8 65.5l.6 .5M168.4 65.5l-.5 .4M173.4 77.7l.3-.2 .3 .2 .2 .3-.2 .2-.3 .2-.3-.2-.2-.2zM174.4 77.1l-1.3 1.5M178.4 65.7l1.1 4.2v12.7M179.2 65.5l.5 .5M179.7 65.5l-.5 .4M184.7 77.7l.3-.2 .3 .2 .2 .3-.2 .2-.3 .2-.3-.2-.1-.2zM185.8 77.1l-1.3 1.5M189.8 65.7l1.1 4.2v12.7M190.6 65.5l.6 .5M191.2 65.5l-.5 .4"/>
<path d="M196.1 77.7l.3-.2 .4 .2v.5l-.4 .2-.3-.2zM197.1 77.1l-1.2 1.5M201.2 65.7l1.1 4.2v12.7M201.9 65.5l.6 .5M202.5 65.5l-.6 .4M207.4 77.7l.4-.2 .3 .2v.5l-.3 .2-.4-.2zM208.4 77.1l-1.1 1.5M212.9 65.7l1.1 4.2v12.7M213.7 65.5l.6 .5M214.3 65.5l-.5 .4M219.3 77.7l.2-.2 .4 .2 .1 .3-.1 .2-.4 .2-.2-.2-.2-.2zM220.3 77.1l-1.3 1.5"/>
<path d="M224.3 65.7l1.1 4.2v12.7M225 65.5l.6 .5M225.6 65.5l-.5 .4M230.6 77.7l.3-.2 .3 .2 .2 .3-.2 .2-.3 .2-.3-.2-.1-.2zM231.6 77.1l-1.2 1.5M235.6 65.7l1.1 4.2v12.7M236.4 65.5l.6 .5M237 65.5l-.5 .4M242 77.7l.2-.2 .4 .2 .1 .3-.1 .2-.4 .2-.2-.2-.2-.2zM243 77.1l-1.3 1.5M246.9 65.6l1.1 4.3v12.7M247.6 65.4l.6 .4"/>
<path d="M248.2 65.4l-.5 .4M253.2 77.6l.3-.2 .3 .2v.6l-.3 .1-.3-.1-.1-.3zM254.3 77.1l-1.3 1.4M25.1 128.9h14.7v15.8h-14.7zM39.8 139.5h108.9M39.8 132.9h108.9M49.6 132.9v28.5M54.9 139.5v21.8M64.5 132.9v28.5M69.8 139.5v21.8M79.4 132.9v28.5M84.8 139.5v21.8"/>
<path d="M94.3 132.9v28.5M99.7 139.5v21.8M109.2 132.9v28.5M114.6 139.5v21.8M124.1 132.9v28.5M129.5 139.5v21.8M139 132.9v28.5M144.4 139.5v21.8M163.9 129.2h14.7v15.8h-14.7zM178.6 139.9h82.1M178.6 133.3h82.1M188.4 133.3v28.4"/>
<path d="M193.7 139.9v21.7M203.3 133.3v28.4M208.6 139.9v21.7M218.2 133.3v28.4M223.5 139.9v21.7M48.9 149.5h1.4v4.3h-1.4zM63.8 149.5h1.4v4.3h-1.4zM78.7 149.5h1.4v4.3h-1.4zM93.6 149.5h1.4v4.3h-1.4zM108.5 149.5h1.4v4.3h-1.4zM123.4 149.5h1.4v4.3h-1.4zM138.3 149.5h1.4v4.3h-1.4z"/>
<path d="M187.8 149.8h1.3v4.3h-1.3zM202.7 149.8h1.3v4.3h-1.3zM217.6 149.8h1.3v4.3h-1.3zM49.4 161.1l.2-.2 .4 .2v.5l-.4 .2-.2-.2-.2-.3zM50.4 160.5l-1.3 1.5M54.6 161l.3-.2 .3 .2 .2 .3-.2 .3-.3 .1-.3-.1zM55.6 160.5l-1.2 1.4M64.3 161.1l.2-.2 .4 .2v.5l-.4 .2-.2-.2-.2-.3zM65.3 160.5l-1.3 1.5M69.5 161l.3-.2 .3 .2 .2 .3-.2 .3-.3 .1-.3-.1zM70.5 160.5l-1.2 1.4M79.2 161.1l.2-.2 .4 .2v.5l-.4 .2-.2-.2-.2-.3z"/>
<path d="M80.2 160.5l-1.3 1.5M84.4 161l.4-.2 .2 .2 .2 .3-.2 .3-.2 .1-.4-.1zM85.4 160.5l-1.2 1.4M94.1 161.1l.2-.2 .4 .2v.5l-.4 .2-.2-.2-.2-.3zM95.1 160.5l-1.3 1.5M99.3 161l.4-.2 .2 .2 .2 .3-.2 .3-.2 .1-.4-.1zM100.3 160.5l-1.2 1.4M109 161.1l.2-.2 .4 .2 .1 .2-.1 .3-.4 .2-.2-.2-.2-.3zM110 160.5l-1.3 1.5M114.2 161h.6l.2 .3-.2 .3-.2 .1-.4-.1zM115.2 160.5l-1.2 1.4M123.9 161.1l.2-.2 .4 .2 .1 .2-.1 .3-.4 .2-.2-.2-.2-.3z"/>
<path d="M124.9 160.5l-1.3 1.5M129.1 161h.6l.2 .3-.2 .3-.2 .1-.4-.1zM130.1 160.5l-1.2 1.4M138.8 161.1l.2-.2 .4 .2 .1 .3-.1 .2-.4 .2-.2-.2-.2-.2zM139.8 160.5l-1.3 1.5M144 161h.6l.2 .3-.2 .3-.2 .1-.4-.1zM145 160.5l-1.2 1.4M188.1 161.4l.3-.2 .3 .2 .2 .3-.2 .3-.3 .2-.3-.2-.1-.3zM189.1 160.9l-1.2 1.4M193.4 161.3h.6l.1 .3-.1 .3-.3 .2-.3-.2zM194.4 160.8l-1.3 1.4M203 161.4l.3-.2 .3 .2 .2 .3-.2 .3-.3 .2-.3-.2-.1-.3z"/>
<path d="M204 160.9l-1.2 1.4M208.3 161.3h.6l.1 .3-.1 .3-.3 .2-.3-.2zM209.3 160.8l-1.3 1.4M217.9 161.4l.3-.2 .3 .2 .2 .3-.2 .3-.3 .2-.3-.2-.1-.3zM218.9 160.9l-1.2 1.4M223.2 161.3h.6l.1 .3-.1 .3-.3 .2-.3-.2zM224.2 160.8l-1.3 1.4M17.3 190.5l.2-.2 .4 .2v.5l-.4 .2-.2-.2zM24.6 196.9v5.4M38.4 196.9v5.4M46.4 196.9v5.4M58.7 196.9v5.4"/>
<path d="M65.5 196.9v5.4M77.8 196.9v5.4M84.7 196.9v5.4M104.3 196.9v5.4M116.5 196.9v5.4M123.4 196.9v5.4M135.6 196.9v5.4M143.1 196.9v5.4M155.3 196.9v5.4M179.5 196.9h-169.3M179.6 195.3h107.3M189.9 188.5v13.8"/>
<path d="M232.6 188.5v13.8M243.1 188.5v13.8M263.9 195.3v7M275.2 195.3v7"/>
</g>
<path d="M14.7 191.4l1.4-1.3 .2 1.1 .2 .2a3.2 3.2 0 0 1 1 2.8l-.4 .6a2.16 2.16 0 0 1-1.4 .9v-1.2a1.06 1.06 0 0 0 .8-1.7 4 4 0 0 0-1.8-1.4z" fill-rule="evenodd" fill="#f00" stroke="#f00" stroke-width=".21"/>
<path d="M14.2 191.9l.4-.4 .6 .5-.6 .5a1.13 1.13 0 0 0 .1 1.7l.7 .3v1.2a2.16 2.16 0 0 1-1.9-1.5 2.16 2.16 0 0 1 .7-2.3z" fill-rule="evenodd" fill="#00bfff" stroke="#00bfff" stroke-width=".21"/>
<text font-size="5.1" x="115.9" y="194.3">PLC1.1控制柜电源系统图</text>
<text font-size="4.1" fill="#f00" x="22.1" y="194.4">武汉康盛自控工程有限公司</text>
<g font-size="3.8">
<text x="23.5" y="19.5">0</text>
<text x="51.8" y="19.5">1</text>
<text x="80.3" y="19.5">2</text>
<text x="107.4" y="19.5">3</text>
<text x="134" y="19.5">4</text>
<text x="163" y="19.5">5</text>
<text x="190" y="19.5">6</text>
<text x="216.7" y="19.5">7</text>
<text x="244.9" y="19.5">8</text>
<text x="271.7" y="19.5">9</text>
<text x="192" y="199.8">HBK-157-111</text>
</g>
<g font-size="3.6">
<text x="180.5" y="193.7">项目名称</text>
<text x="192.8" y="193">嘉兴市污水厂二期项目</text>
<text x="233.3" y="193.3">子 项</text>
<text x="14.1" y="200.8">设计</text>
<text x="27.6" y="200.9">高见</text>
<text x="40.1" y="200.8">绘制</text>
<text x="47.6" y="200.9">李加睦</text>
<text x="59" y="200.8">审核</text>
<text x="69.1" y="200.8">张健</text>
<text x="78.1" y="200.9">批准</text>
<text x="86.9" y="200.6">黄子庆</text>
<text x="97.2" y="200.9">阶段</text>
<text x="105.3" y="200.8">竣工图</text>
<text x="117.1" y="200.9">区域</text>
<text x="136.2" y="200.9">日期</text>
<text x="144.2" y="200.9">2011.8</text>
<text x="155.4" y="200.3">共 4 页</text>
<text x="168.3" y="200.3">第 1 页</text>
<text x="180.7" y="199.8">图 号</text>
<text x="232.7" y="200.9">文件名</text>
<text x="264.2" y="200.4">设计证书号</text>
</g>
<text font-size="3.5" x="275.4" y="200.1">A142008937</text>
<text font-size="3.2" x="248" y="193.3">仪表自控系统</text>
<g font-size="3">
<text x="62.9" y="40.9">Q0</text>
<text x="40.1" y="42.5">L</text>
<text x="40.1" y="49.7">N</text>
<text x="40.1" y="56.9">PE</text>
<text x="78.3" y="87.1">PLC</text>
<text x="93.6" y="87.1">DC1</text>
<text x="108" y="87.1">DC2</text>
<text x="118.1" y="87.1">风</text>
<text x="130.6" y="87.1">照</text>
<text x="146" y="87">1#</text>
<text x="158" y="87">2#</text>
<text x="170.1" y="87">3#</text>
<text x="182.5" y="87">4#</text>
<text x="193.2" y="87">5#</text>
<text x="205.3" y="87">6#</text>
<text x="216" y="87">进</text>
<text x="228.5" y="87">进</text>
<text x="238.7" y="87">进</text>
<text x="249.9" y="86.9">进</text>
<text x="78.3" y="90.8">电</text>
<text x="78.3" y="94.5">源</text>
<text x="93.6" y="90.8">电</text>
<text x="93.6" y="94.5">源</text>
<text x="108" y="90.8">电</text>
<text x="108" y="94.5">源</text>
<text x="118.1" y="90.8">扇</text>
<text x="118.1" y="94.5">电</text>
<text x="130.6" y="90.8">明</text>
<text x="130.6" y="94.5">风</text>
<text x="146" y="90.7">超</text>
<text x="146" y="94.4">声</text>
<text x="158" y="90.7">超</text>
<text x="158" y="94.4">声</text>
<text x="170.1" y="90.7">超</text>
<text x="170.1" y="94.4">声</text>
<text x="182.5" y="90.7">超</text>
<text x="182.5" y="94.4">声</text>
<text x="193.2" y="90.7">超</text>
<text x="193.2" y="94.4">声</text>
<text x="205.3" y="90.7">超</text>
<text x="205.3" y="94.4">声</text>
<text x="216" y="90.7">厂</text>
<text x="216" y="94.4">水PH/T</text>
<text x="228.5" y="90.7">厂</text>
<text x="228.5" y="94.4">水SS</text>
<text x="238.7" y="90.7">厂</text>
<text x="238.7" y="94.4">水</text>
<text x="249.9" y="90.6">厂</text>
<text x="249.9" y="94.3">水</text>
<text x="118.1" y="98.2">源</text>
<text x="130.6" y="98.2">扇</text>
<text x="146" y="98.1">波</text>
<text x="146" y="101.9">液</text>
<text x="158" y="98.1">波</text>
<text x="158" y="101.9">液</text>
<text x="170.1" y="98.1">波</text>
<text x="170.1" y="101.9">液</text>
<text x="182.5" y="98.1">波</text>
<text x="182.5" y="101.9">液</text>
<text x="193.2" y="98.1">波</text>
<text x="193.2" y="101.9">液</text>
<text x="205.3" y="98.1">波</text>
<text x="205.3" y="101.9">液</text>
<text x="216" y="98.1">分</text>
<text x="216" y="101.9">析</text>
<text x="228.5" y="98.1">分</text>
<text x="228.5" y="101.9">析</text>
<text x="238.7" y="98.1">NH4-N</text>
<text x="238.7" y="101.9">分</text>
<text x="249.9" y="98.1">三</text>
<text x="249.9" y="101.8">合</text>
<text x="146" y="105.6">位</text>
<text x="158" y="105.6">位</text>
<text x="170.1" y="105.6">位</text>
<text x="182.5" y="105.6">位</text>
<text x="193.2" y="105.6">位</text>
<text x="205.3" y="105.6">位</text>
<text x="216" y="105.6">仪</text>
<text x="228.5" y="105.6">仪</text>
<text x="238.7" y="105.6">析</text>
<text x="249.9" y="105.5">一</text>
<text x="146" y="109.3">计</text>
<text x="158" y="109.3">计</text>
<text x="170.1" y="109.3">计</text>
<text x="182.5" y="109.3">计</text>
<text x="193.2" y="109.3">计</text>
<text x="205.3" y="109.3">计</text>
<text x="238.7" y="109.3">仪</text>
<text x="249.9" y="109.2">仪</text>
<text x="249.9" y="113">表</text>
<text x="31.2" y="128.5">DC</text>
<text x="41.5" y="131.7">L+</text>
<text x="169.9" y="128.8">DC</text>
<text x="180.3" y="132.1">L+</text>
<text x="41.9" y="138.7">L-</text>
<text x="180.7" y="139">L-</text>
<text x="45" y="152.4">2A</text>
<text x="59.9" y="152.4">2A</text>
<text x="74.8" y="152.4">2A</text>
<text x="89.7" y="152.4">2A</text>
<text x="104.6" y="152.4">2A</text>
<text x="119.5" y="152.4">2A</text>
<text x="134.4" y="152.4">2A</text>
<text x="183.7" y="152.8">2A</text>
<text x="198.6" y="152.8">2A</text>
<text x="213.5" y="152.8">2A</text>
<text x="49.2" y="163.8" transform="rotate(-90 49.2 163.8)">XD:1</text>
<text x="54.5" y="163.8" transform="rotate(-90 54.5 163.8)">XD:8</text>
<text x="64.1" y="163.8" transform="rotate(-90 64.1 163.8)">XD:2</text>
<text x="69.4" y="163.8" transform="rotate(-90 69.4 163.8)">XD:9</text>
<text x="79" y="163.8" transform="rotate(-90 79 163.8)">XD:3</text>
<text x="84.3" y="163.8" transform="rotate(-90 84.3 163.8)">XD:10</text>
<text x="93.9" y="163.8" transform="rotate(-90 93.9 163.8)">XD:4</text>
<text x="99.2" y="163.8" transform="rotate(-90 99.2 163.8)">XD:11</text>
<text x="108.8" y="163.8" transform="rotate(-90 108.8 163.8)">XD:5</text>
<text x="114.1" y="163.8" transform="rotate(-90 114.1 163.8)">XD:12</text>
<text x="123.7" y="163.8" transform="rotate(-90 123.7 163.8)">XD:6</text>
<text x="129" y="163.8" transform="rotate(-90 129 163.8)">XD:13</text>
<text x="138.6" y="163.8" transform="rotate(-90 138.6 163.8)">XD:7</text>
<text x="143.9" y="163.8" transform="rotate(-90 143.9 163.8)">XD:14</text>
<text x="188" y="164.2" transform="rotate(-90 188 164.2)">XD:15</text>
<text x="193.3" y="164.2" transform="rotate(-90 193.3 164.2)">XD:11</text>
<text x="202.9" y="164.2" transform="rotate(-90 202.9 164.2)">XD:16</text>
<text x="208.2" y="164.2" transform="rotate(-90 208.2 164.2)">XD:12</text>
<text x="217.8" y="164.2" transform="rotate(-90 217.8 164.2)">XD:17</text>
<text x="223.1" y="164.2" transform="rotate(-90 223.1 164.2)">XD:13</text>
<text x="49.8" y="169.3">DI1</text>
<text x="49.8" y="173">供</text>
<text x="63.9" y="169.3">DI2</text>
<text x="63.9" y="173">供</text>
<text x="79.6" y="169.3">DI3</text>
<text x="79.6" y="173">供</text>
<text x="93.7" y="169.3">DI4</text>
<text x="93.7" y="173">供</text>
<text x="109.4" y="169.3">DI5</text>
<text x="109.4" y="173.1">供</text>
<text x="123.5" y="169.3">DI6</text>
<text x="123.5" y="173">供</text>
<text x="138.7" y="169.4">备</text>
<text x="138.7" y="173.2">用</text>
<text x="187.7" y="169.6">DO1</text>
<text x="187.7" y="173.3">供</text>
<text x="202.6" y="169.6">DO2</text>
<text x="202.6" y="173.3">供</text>
<text x="218" y="169.8">备</text>
<text x="218" y="173.5">用</text>
<text x="49.8" y="176.7">电</text>
<text x="63.9" y="176.7">电</text>
<text x="79.6" y="176.7">电</text>
<text x="93.7" y="176.7">电</text>
<text x="109.4" y="176.8">电</text>
<text x="123.5" y="176.7">电</text>
<text x="138.7" y="176.9">电</text>
<text x="187.7" y="177.1">电</text>
<text x="202.6" y="177.1">电</text>
<text x="218" y="177.2">电</text>
<text x="48.2" y="181.2">0.3A</text>
<text x="63.1" y="181.2">0.3A</text>
<text x="78" y="181.2">0.3A</text>
<text x="92.9" y="181.2">0.3A</text>
<text x="107.8" y="181.3">0.3A</text>
<text x="122.7" y="181.2">0.3A</text>
<text x="138.7" y="180.6">源</text>
<text x="186.9" y="181.6">0.8A</text>
<text x="202.1" y="181.6">0.8A</text>
<text x="218" y="180.9">源</text>
</g>
<g font-size="2.5">
<text x="65.1" y="40.7">10A</text>
<text x="26.5" y="48.4">来自就</text>
<text x="26.5" y="51.5">近</text>
<text x="26.5" y="54.5">电源柜</text>
<text x="74.8" y="62.2">F01</text>
<text x="75" y="64.5">6A</text>
<text x="89" y="62.1">F02</text>
<text x="89.4" y="64.5">6A</text>
<text x="102.9" y="62.2">F03</text>
<text x="103.4" y="64.2">3A</text>
<text x="114.7" y="62.2">F04</text>
<text x="114.9" y="64.2">3A</text>
<text x="129" y="62.2">F05</text>
<text x="129.5" y="64.2">6A</text>
<text x="141" y="62.2">F06</text>
<text x="141.5" y="64.2">6A</text>
<text x="152.7" y="62.2">F07</text>
<text x="153.2" y="64.2">6A</text>
<text x="165.2" y="62.2">F08</text>
<text x="165.7" y="64.2">6A</text>
<text x="176.5" y="62.2">F09</text>
<text x="177" y="64.2">6A</text>
<text x="188" y="62.2">F10</text>
<text x="188.5" y="64.2">6A</text>
<text x="199.3" y="62.2">F11</text>
<text x="199.8" y="64.2">6A</text>
<text x="211.1" y="62.2">F12</text>
<text x="211.6" y="64.2">3A</text>
<text x="222.4" y="62.2">F13</text>
<text x="222.9" y="64.2">3A</text>
<text x="233.8" y="62.2">F14</text>
<text x="234.3" y="64.2">3A</text>
<text x="245" y="62">F15</text>
<text x="245.4" y="64.1">3A</text>
<text x="78.2" y="79">XN:1</text>
<text x="93" y="79">XN:2</text>
<text x="107.3" y="78.9">XN:3</text>
<text x="118.9" y="79">XN:4</text>
<text x="133.8" y="78.8">XN:5</text>
<text x="145.7" y="78.8">XN:6</text>
<text x="157.8" y="78.8">XN:7</text>
<text x="169.6" y="78.9">XN:8</text>
<text x="180.9" y="78.9">XN:9</text>
<text x="191.9" y="78.9">XN:10</text>
<text x="203.3" y="78.9">XN:11</text>
<text x="215.1" y="78.9">XN:12</text>
<text x="226.4" y="78.9">XN:13</text>
<text x="237.7" y="78.9">XN:14</text>
<text x="249" y="78.8">XN:15</text>
<text x="29.8" y="136">24VDC</text>
<text x="166" y="136.3">S50-2</text>
<text x="27.3" y="142.2">）</text>
<text x="27.3" y="139">（2.1 A</text>
<text x="166" y="139.4">（2.1 A</text>
<text x="166" y="142.5">）</text>
</g>
<text font-size=".7" x="17.4" y="191">R</text>
</svg>
